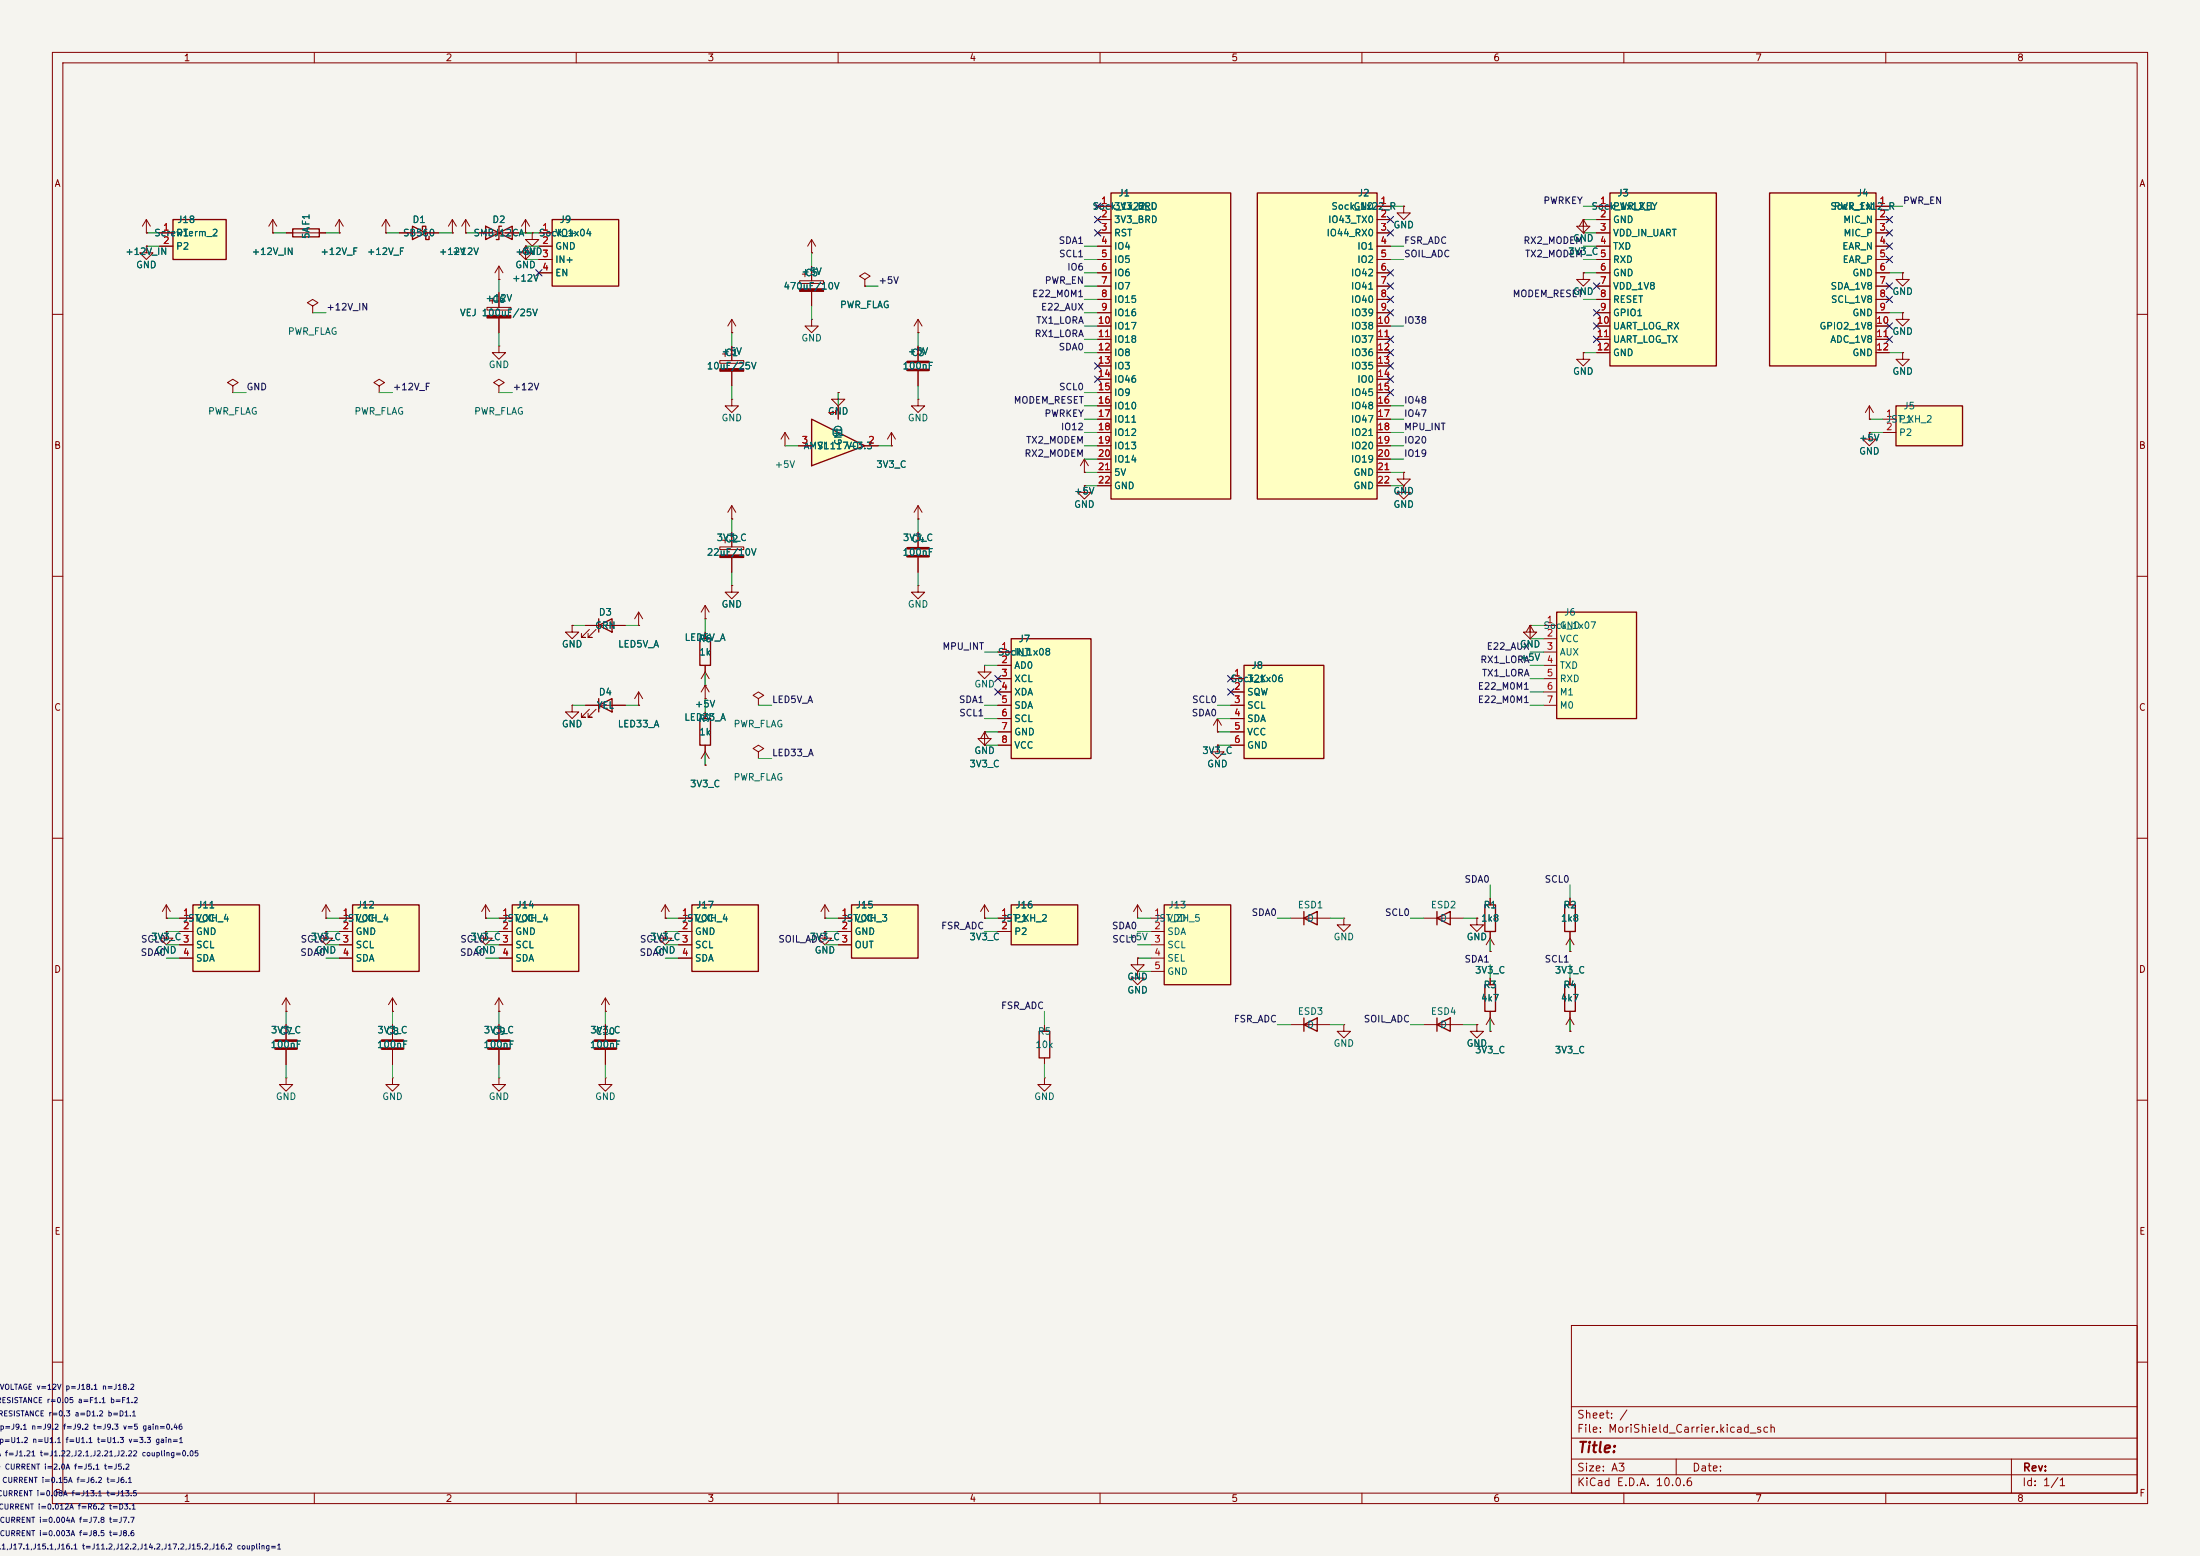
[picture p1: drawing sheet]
<svg xmlns="http://www.w3.org/2000/svg" width="420mm" height="297mm" viewBox="0 0 420 297" stroke-linecap="round" stroke-linejoin="round" font-family="sans-serif">
<path d="M0 0h420v297h-420z" fill="#f5f4ef" stroke="#f5f4ef" stroke-width=".19"/>
<g fill="none" stroke="#840000" stroke-width=".19">
<path d="M10 10h400v277h-400zM12 12h396v273h-396zM60 10v2M110 10v2M160 10v2M210 10v2M260 10v2M310 10v2M360 10v2M302.3 44.5h.1M302.3 41.9l-.8 1.3M302.3 41.9l.7 1.3"/>
<path d="M302.3 41.9v2.6M10 60h2M137.4 68.8h4.6v.5h-4.6zM137.9 67.6h1M138.4 67.1v1M139.7 63.5h.1M139.7 61l-.8 1.2M139.7 61l.8 1.2M139.7 61v2.5M139.7 66v2.8M139.7 70.9v2.8M154.9 61v1.2h1.3l-1.3 1.3-1.2-1.3h1.2"/>
<path d="M154.9 61h.1M408 60h2M10 110h2M408 110h2M109.2 134.6v1.3h1.3l-1.3 1.3-1.3-1.3h1.3M109.2 134.6h.1M111.8 134.6h7.6M112.5 135.4l-1.5 1.5h.8h-.8v-.8M113.8 135.4l-1.5 1.5h.7h-.7v-.8M10 160h2M408 160h2M246.4 175.3h7.6"/>
<path d="M256.5 175.3v1.2h1.3l-1.3 1.3-1.2-1.3h1.2M256.5 175.3h.1M10 210h2M408 210h2M300 253h108v32h-108zM10 260h2M300 278.5h108M300 274.5h108M300 268.5h108M320 278.5v3M384 278.5v6.5M408 260h2"/>
<path d="M60 285v2M110 285v2M160 285v2M210 285v2M260 285v2M300 281.5h108M310 285v2M360 285v2"/>
</g>
<path d="M114.3 134.6l2.5-1.2v2.5zM114.3 133.4v2.5M248.9 175.3l2.6-1.3v2.5zM248.9 174v2.5" fill="none" stroke="#840000" stroke-width=".25"/>
<path d="M137.4 70.4h4.6v.5h-4.6z" fill="#840000" stroke="#840000" stroke-width=".19"/>
<path d="M240 36.8h22.9v58.5h-22.9z" fill="#ffffc2"/>
<path d="M240 36.8h22.9v58.5h-22.9z" fill="none" stroke="#840000" stroke-width=".25"/>
<g fill="none" stroke="#840000" stroke-width=".19">
<path d="M262.9 39.4h2.5M262.9 41.9h2.5M262.9 44.5h2.5M262.9 47h2.5M262.9 49.5h2.5M262.9 52.1h2.5M262.9 54.6h2.5M262.9 57.2h2.5M262.9 59.7h2.5M262.9 62.2h2.5M262.9 64.8h2.5M262.9 67.3h2.5"/>
<path d="M262.9 69.9h2.5M262.9 72.4h2.5M262.9 74.9h2.5M262.9 77.5h2.5M262.9 80h2.5M262.9 82.6h2.5M262.9 85.1h2.5M262.9 87.6h2.5M262.9 90.2h2.5M262.9 92.7h2.5"/>
</g>
<path d="M212.1 36.8h22.8v58.5h-22.8z" fill="#ffffc2"/>
<path d="M212.1 36.8h22.8v58.5h-22.8z" fill="none" stroke="#840000" stroke-width=".25"/>
<g fill="none" stroke="#840000" stroke-width=".19">
<path d="M209.5 39.4h2.6M209.5 41.9h2.6M209.5 44.5h2.6M209.5 47h2.6M209.5 49.5h2.6M209.5 52.1h2.6M209.5 54.6h2.6M209.5 57.2h2.6M209.5 59.7h2.6M209.5 62.2h2.6M209.5 64.8h2.6M209.5 67.3h2.6"/>
<path d="M209.5 69.9h2.6M209.5 72.4h2.6M209.5 74.9h2.6M209.5 77.5h2.6M209.5 80h2.6M209.5 82.6h2.6M209.5 85.1h2.6M209.5 87.6h2.6M209.5 90.2h2.6M209.5 92.7h2.6"/>
</g>
<path d="M222.2 172.7h12.7v15.3h-12.7z" fill="#ffffc2"/>
<path d="M133.6 137.2h2v5h-2zM222.2 172.7h12.7v15.3h-12.7z" fill="none" stroke="#840000" stroke-width=".25"/>
<g fill="none" stroke="#840000" stroke-width=".19">
<path d="M165.1 53.3l1-.6-1-.6-1 .6 1 .6v1.3M165.1 54.6h.1M175.3 63.5h.1M175.3 61l-.8 1.2M175.3 61l.7 1.2M175.3 61v2.5M175.3 66v2.8M175.3 70.9v2.8M268 90.2v1.2h1.2l-1.2 1.3-1.3-1.3h1.3M268 90.2h.1M268 92.7v1.3h1.2l-1.2 1.3-1.3-1.3h1.3M268 92.7h.1"/>
<path d="M121.9 134.6h.1M121.9 132.1l-.7 1.3M121.9 132.1l.8 1.3M121.9 132.1v2.5M134.6 130.8h.1M134.6 133.4h.1M134.6 128.3v5.1M134.6 135.9v1.3M134.6 128.3l-.7 1.2M134.6 128.3l.8 1.2M134.6 130.8l-.7 1.3M134.6 130.8l.8 1.3"/>
<path d="M144.8 133.4l1-.7-1-.6-1 .6 1 .7v1.2M144.8 134.6h.1M134.6 142.2v1.3M127 177.8v1.3h1.3l-1.3 1.2-1.3-1.2h1.3M127 177.8h.1M127 175.3h.1M127 172.7l-.8 1.3M127 172.7l.8 1.3M127 172.7v2.6M219.7 175.3h2.5M219.7 177.8h2.5M219.7 180.3h2.5"/>
<path d="M219.7 182.9h2.5M219.7 185.4h2.5"/>
</g>
<path d="M173.2 69.1h4.1M173.2 70.6h4.1" fill="none" stroke="#840000" stroke-width=".51"/>
<path d="M132.1 172.7h12.7v12.7h-12.7z" fill="#ffffc2"/>
<path d="M132.1 172.7h12.7v12.7h-12.7z" fill="none" stroke="#840000" stroke-width=".25"/>
<g fill="none" stroke="#840000" stroke-width=".19">
<path d="M268 39.4v1.2h1.2l-1.2 1.3-1.3-1.3h1.3M268 39.4h.1M302.3 52.1v1.2h1.2l-1.2 1.3-1.3-1.3h1.3M302.3 52.1h.1M302.3 67.3v1.3h1.2l-1.2 1.3-1.3-1.3h1.3M302.3 67.3h.1M134.6 146.1h.1M134.6 143.5l-.7 1.3M134.6 143.5l.8 1.3M134.6 143.5v2.6M144.8 143.5l1-.6-1-.7-1 .7 1 .6v1.3M144.8 144.8h.1"/>
<path d="M92.7 177.8v1.3h1.3l-1.3 1.2-1.3-1.2h1.3M92.7 177.8h.1M92.7 175.3h.1M92.7 172.7l-.8 1.3M92.7 172.7l.8 1.3M92.7 172.7v2.6M129.5 175.3h2.6M129.5 177.8h2.6M157.5 175.3h.1M157.5 177.8v1.3h1.2l-1.2 1.2-1.3-1.2h1.3M157.5 177.8h.1M157.5 172.7l-.8 1.3"/>
<path d="M157.5 172.7l.7 1.3M157.5 172.7v2.6M74.9 193h.1M74.9 190.5v2.5M74.9 195.6v2.8M74.9 190.5l-.7 1.3M74.9 190.5l.8 1.3M95.2 193h.1M95.2 190.5v2.5M95.2 195.6v2.8M95.2 190.5l-.7 1.3M95.2 190.5l.8 1.3"/>
<path d="M115.6 193h.1M115.6 190.5l-.8 1.3M115.6 190.5l.7 1.3M115.6 190.5v2.5M115.6 195.6v2.8M129.5 180.3h2.6M129.5 182.9h2.6M74.9 205.7v1.3h1.3l-1.3 1.3-1.2-1.3h1.2M74.9 205.7h.1M74.9 200.4v2.8M95.2 205.7v1.3h1.3l-1.3 1.3-1.2-1.3h1.2M95.2 205.7h.1"/>
<path d="M95.2 200.4v2.8M115.6 205.7v1.3h1.2l-1.2 1.3-1.3-1.3h1.3M115.6 205.7h.1M115.6 200.4v2.8"/>
</g>
<path d="M72.9 198.6h4.1M93.2 198.6h4.1M113.5 198.6h4.1M72.9 200.2h4.1M93.2 200.2h4.1M113.5 200.2h4.1" fill="none" stroke="#840000" stroke-width=".51"/>
<path d="M67.3 172.7h12.7v12.7h-12.7z" fill="#ffffc2"/>
<path d="M67.3 172.7h12.7v12.7h-12.7z" fill="none" stroke="#840000" stroke-width=".25"/>
<path d="M64.8 175.3h2.5M64.8 177.8h2.5M64.8 180.3h2.5M64.8 182.9h2.5" fill="none" stroke="#840000" stroke-width=".19"/>
<path d="M97.8 172.7h12.7v12.7h-12.7z" fill="#ffffc2"/>
<path d="M97.8 172.7h12.7v12.7h-12.7z" fill="none" stroke="#840000" stroke-width=".25"/>
<g fill="none" stroke="#840000" stroke-width=".19">
<path d="M302.3 41.9v1.3h1.2l-1.2 1.3-1.3-1.3h1.3M302.3 41.9h.1M356.9 77.5l-.8 1.2M356.9 77.5l.7 1.2M356.9 77.5v2.5M363.2 67.3v1.3h1.3l-1.3 1.3-1.3-1.3h1.3M363.2 67.3h.1M356.9 80h.1M31.7 177.8v1.3h1.3l-1.3 1.2-1.2-1.2h1.2M31.7 177.8h.1M31.7 175.3h.1M31.7 172.7l-.7 1.3"/>
<path d="M31.7 172.7l.8 1.3M31.7 172.7v2.6M62.2 175.3h.1M62.2 177.8v1.3h1.3l-1.3 1.2-1.2-1.2h1.2M62.2 177.8h.1M62.2 172.7l-.7 1.3M62.2 172.7l.8 1.3M62.2 172.7v2.6M95.2 175.3h2.6M95.2 177.8h2.6M54.6 193h.1M54.6 190.5v2.5"/>
<path d="M54.6 195.6v2.8M54.6 190.5l-.8 1.3M54.6 190.5l.8 1.3M95.2 180.3h2.6M95.2 182.9h2.6M299.7 196.9h.1M299.7 194.3l-.7 1.3M299.7 194.3l.8 1.3M299.7 194.3v2.6M54.6 205.7v1.3h1.3l-1.3 1.3-1.3-1.3h1.3M54.6 205.7h.1M54.6 200.4v2.8"/>
</g>
<path d="M52.6 198.6h4M52.6 200.2h4" fill="none" stroke="#840000" stroke-width=".51"/>
<path d="M361.9 77.5h12.7v7.6h-12.7z" fill="#ffffc2"/>
<path d="M361.9 77.5h12.7v7.6h-12.7z" fill="none" stroke="#840000" stroke-width=".25"/>
<path d="M359.4 80h2.5M359.4 82.6h2.5" fill="none" stroke="#840000" stroke-width=".19"/>
<path d="M36.8 172.7h12.7v12.7h-12.7z" fill="#ffffc2"/>
<path d="M78.7 43.2l2.6 1.3-2.6 1.2zM80.6 43.8v-.6h.7v2.5h.6v-.6M36.8 172.7h12.7v12.7h-12.7z" fill="none" stroke="#840000" stroke-width=".25"/>
<g fill="none" stroke="#840000" stroke-width=".19">
<path d="M52.1 44.5h.1M52.1 41.9l-.8 1.3M52.1 41.9l.7 1.3M52.1 41.9v2.6M73.7 44.5h.1M73.7 41.9l-.8 1.3M73.7 41.9l.7 1.3M73.7 41.9v2.6M76.2 44.5h7.6M86.4 44.5h.1M86.4 41.9l-.8 1.3M86.4 41.9l.7 1.3"/>
<path d="M86.4 41.9v2.6M356.9 82.6v1.2h1.2l-1.2 1.3-1.3-1.3h1.3M356.9 82.6h.1M34.3 175.3h2.5M34.3 177.8h2.5M34.3 180.3h2.5M34.3 182.9h2.5"/>
</g>
<path d="M307.3 36.8h20.4v33.1h-20.4z" fill="#ffffc2"/>
<path d="M307.3 36.8h20.4v33.1h-20.4zM55.9 43.7h5.1v1.5h-5.1z" fill="none" stroke="#840000" stroke-width=".25"/>
<g fill="none" stroke="#840000" stroke-width=".19">
<path d="M304.8 39.4h2.5M54.6 44.5h7.6M64.8 44.5h.1M64.8 41.9l-.8 1.3M64.8 41.9l.7 1.3M64.8 41.9v2.6M304.8 41.9h2.5M304.8 44.5h2.5M304.8 47h2.5M304.8 49.5h2.5M304.8 52.1h2.5M304.8 54.6h2.5"/>
<path d="M304.8 57.2h2.5M304.8 59.7h2.5M304.8 62.2h2.5M304.8 64.8h2.5M304.8 67.3h2.5"/>
</g>
<path d="M33 41.9h10.2v7.6h-10.2z" fill="#ffffc2"/>
<path d="M33 41.9h10.2v7.6h-10.2z" fill="none" stroke="#840000" stroke-width=".25"/>
<g fill="none" stroke="#840000" stroke-width=".19">
<path d="M27.9 47v1.3h1.3l-1.3 1.2-1.2-1.2h1.2M27.9 47h.1M27.9 44.5h.1M27.9 41.9l-.7 1.3M27.9 41.9l.8 1.3M27.9 41.9v2.6M30.5 44.5h2.5M30.5 47h2.5M44.4 73.7l1.1-.7-1.1-.6-1 .6 1 .7v1.2M44.4 74.9h.1M207 90.2h.1M207 92.7v1.3h1.3l-1.3 1.3-1.3-1.3h1.3"/>
<path d="M207 92.7h.1M207 87.6l-.8 1.3M207 87.6l.8 1.3M207 87.6v2.6"/>
</g>
<path d="M337.8 36.8h20.3v33.1h-20.3z" fill="#ffffc2"/>
<path d="M337.8 36.8h20.3v33.1h-20.3zM92.7 43.2v2.5l5.1-2.5v2.5zM95.8 43.2h-.6v2.5h-.5M274.3 175.3l2.6-1.3v2.5zM274.3 174v2.5" fill="none" stroke="#840000" stroke-width=".25"/>
<g fill="none" stroke="#840000" stroke-width=".19">
<path d="M358.1 39.4h2.6M59.7 58.4l1-.6-1-.6-1 .6 1 .6v1.3M59.7 59.7h.1M88.9 44.5h.1M88.9 41.9l-.8 1.3M88.9 41.9l.8 1.3M88.9 41.9v2.6M91.4 44.5h7.7M93 58.7h4.5v.5h-4.5zM93.5 57.4h1M94 56.9v1M95.2 53.3h.1"/>
<path d="M95.2 50.8l-.7 1.3M95.2 50.8l.8 1.3M95.2 50.8v2.5M95.2 55.9v2.8M358.1 41.9h2.6M358.1 44.5h2.6M358.1 47h2.6M358.1 49.5h2.6M358.1 52.1h2.6M358.1 54.6h2.6M358.1 57.2h2.6M358.1 59.7h2.6"/>
<path d="M363.2 52.1v1.2h1.3l-1.3 1.3-1.3-1.3h1.3M363.2 52.1h.1M363.2 59.7v1.3h1.3l-1.3 1.2-1.3-1.2h1.3M363.2 59.7h.1M72.4 73.7l1-.7-1-.6-1 .6 1 .7v1.2M72.4 74.9h.1M95.2 73.7l1.1-.7-1.1-.6-1 .6 1 .7v1.2M95.2 74.9h.1M95.2 66v1.3h1.3l-1.3 1.3-1.2-1.3h1.2M95.2 66h.1M95.2 60.7v2.8M358.1 62.2h2.6"/>
<path d="M358.1 64.8h2.6M358.1 67.3h2.6M188 127v1.3h1.2l-1.2 1.2-1.3-1.2h1.3M188 127h.1M271.8 175.3h7.6"/>
</g>
<path d="M93 60.2h4.5v.5h-4.5z" fill="#840000" stroke="#840000" stroke-width=".19"/>
<path d="M193 121.9h15.3v22.9h-15.3z" fill="#ffffc2"/>
<path d="M193 121.9h15.3v22.9h-15.3zM274.3 195.6l2.6-1.3v2.6zM274.3 194.3v2.6" fill="none" stroke="#840000" stroke-width=".25"/>
<path d="M292.1 119.4v1.3h1.3l-1.3 1.2-1.3-1.2h1.3M292.1 119.4h.1M190.5 124.5h2.5M190.5 127h2.5M190.5 129.5h2.5M190.5 132.1h2.5M190.5 134.6h2.5M190.5 137.2h2.5M190.5 139.7h2.5M190.5 142.2h2.5M271.8 195.6h7.6" fill="none" stroke="#840000" stroke-width=".19"/>
<path d="M297.2 116.8h15.2v20.4h-15.2z" fill="#ffffc2"/>
<path d="M297.2 116.8h15.2v20.4h-15.2zM198.4 196.9h2v5h-2z" fill="none" stroke="#840000" stroke-width=".25"/>
<g fill="none" stroke="#840000" stroke-width=".19">
<path d="M294.6 119.4h2.6M188 139.7v1.3h1.2l-1.2 1.2-1.3-1.2h1.3M188 139.7h.1M188 139.7l-.8 1.3M188 139.7l.7 1.3M188 139.7v2.5M294.6 121.9h2.6M294.6 124.5h2.6M294.6 127h2.6M294.6 129.5h2.6M294.6 132.1h2.6M294.6 134.6h2.6"/>
<path d="M188 142.2h.1M199.4 195.6v1.3M199.4 205.7v1.3h1.3l-1.3 1.3-1.3-1.3h1.3M199.4 205.7h.1M199.4 201.9v1.3"/>
</g>
<path d="M162.6 172.7h12.7v10.2h-12.7z" fill="#ffffc2"/>
<path d="M162.6 172.7h12.7v10.2h-12.7zM298.7 188h2v5h-2z" fill="none" stroke="#840000" stroke-width=".25"/>
<g fill="none" stroke="#840000" stroke-width=".19">
<path d="M292.1 119.4l-.8 1.3M292.1 119.4l.8 1.3M292.1 119.4v2.5M292.1 121.9h.1M160 175.3h2.6M160 177.8h2.6M188 175.3h.1M188 172.7l-.8 1.3M188 172.7l.7 1.3M188 172.7v2.6M217.2 175.3h.1M217.2 172.7l-.8 1.3"/>
<path d="M217.2 172.7l.7 1.3M217.2 172.7v2.6M299.7 179.1l-.7 1.2M299.7 179.1l.8 1.2M299.7 179.1v2.5M160 180.3h2.6M217.2 185.4v1.3h1.2l-1.2 1.3-1.3-1.3h1.3M217.2 185.4h.1M217.2 182.9v1.3h1.2l-1.2 1.2-1.3-1.2h1.3M217.2 182.9h.1M299.7 181.6h.1M299.7 186.7v1.3"/>
<path d="M299.7 193v1.3"/>
</g>
<path d="M193 172.7h12.7v7.6h-12.7z" fill="#ffffc2"/>
<path d="M193 172.7h12.7v7.6h-12.7z" fill="none" stroke="#840000" stroke-width=".25"/>
<path d="M160 74.9v1.3h1.3l-1.3 1.3-1.3-1.3h1.3M160 74.9h.1M190.5 175.3h2.5M190.5 177.8h2.5" fill="none" stroke="#840000" stroke-width=".19"/>
<path d="M154.9 80l10.2 5.1-10.2 3.8z" fill="#ffffc2"/>
<path d="M154.9 80l10.2 5.1-10.2 3.8zM114.3 119.4l2.5-1.3v2.6zM114.3 118.1v2.6M133.6 121.9h2v5.1h-2zM283.5 172.7h2v5.1h-2zM298.7 172.7h2v5.1h-2zM248.9 195.6l2.6-1.3v2.6zM248.9 194.3v2.6M283.5 188h2v5h-2z" fill="none" stroke="#840000" stroke-width=".25"/>
<g fill="none" stroke="#840000" stroke-width=".19">
<path d="M100.3 47v1.3h1.3l-1.3 1.2-1.2-1.2h1.2M100.3 47h.1M100.3 44.5h.1M100.3 49.5h.1M100.3 41.9l-.7 1.3M100.3 41.9l.8 1.3M100.3 41.9v2.6M100.3 47v2.5M100.3 47l-.7 1.3M100.3 47l.8 1.3M101.6 44.5v1.2h1.3l-1.3 1.3-1.3-1.3h1.3M101.6 44.5h.1"/>
<path d="M139.7 76.2v1.3h1.3l-1.3 1.2-1.3-1.2h1.3M139.7 76.2h.1M160 77.5v2.5M175.3 76.2v1.3h1.2l-1.2 1.2-1.3-1.2h1.3M175.3 76.2h.1M139.7 99.1h.1M139.7 96.5v2.6M139.7 96.5l-.8 1.3M139.7 96.5l.8 1.3M149.9 85.1h.1M149.9 82.6l-.8 1.2M149.9 82.6l.7 1.2"/>
<path d="M149.9 82.6v2.5M152.4 85.1h2.5M165.1 85.1h2.5M170.2 85.1h.1M170.2 82.6l-.8 1.2M170.2 82.6l.7 1.2M170.2 82.6v2.5M175.3 99.1h.1M175.3 96.5v2.6M175.3 96.5l-.8 1.3M175.3 96.5l.7 1.3M109.2 119.4v1.3h1.3l-1.3 1.2-1.3-1.2h1.3"/>
<path d="M109.2 119.4h.1M111.8 119.4h7.6M121.9 119.4h.1M121.9 116.8l-.7 1.3M121.9 116.8l.8 1.3M121.9 116.8v2.6M134.6 118.1h.1M134.6 115.6v2.5M134.6 115.6l-.7 1.2M134.6 115.6l.8 1.2M137.4 104.4h4.6v.5h-4.6zM137.9 103.1h1"/>
<path d="M138.4 102.6v1M139.7 111.8v1.2h1.3l-1.3 1.3-1.3-1.3h1.3M139.7 111.8h.1M139.7 101.6v2.8M139.7 106.4v2.8M175.3 111.8v1.2h1.2l-1.2 1.3-1.3-1.3h1.3M175.3 111.8h.1M175.3 101.6v2.8M175.3 106.4v2.8M112.5 120.1l-1.5 1.6h.8h-.8v-.8M113.8 120.1l-1.5 1.6h.7h-.7v-.8M134.6 120.7v1.2"/>
<path d="M134.6 127v1.3M232.4 139.7h.1M232.4 137.2l-.8 1.2M232.4 137.2l.8 1.2M232.4 137.2v2.5M232.4 142.2v1.3h1.3l-1.3 1.3-1.3-1.3h1.3M232.4 142.2h.1M281.9 175.3v1.2h1.3l-1.3 1.3-1.2-1.3h1.2M281.9 175.3h.1M284.5 171.5v1.2M284.5 177.8v3.8M299.7 171.5v1.2"/>
<path d="M299.7 177.8v1.3M246.4 195.6h7.6M256.5 195.6v1.3h1.3l-1.3 1.2-1.2-1.2h1.2M256.5 195.6h.1M281.9 195.6v1.3h1.3l-1.3 1.2-1.2-1.2h1.2M281.9 195.6h.1M283.7 195.6l.8-1.3 .7 1.3M283.7 180.3l.8-1.2 .7 1.2M284.5 196.9h.1M284.5 181.6h.1M284.5 186.7v1.3M284.5 193v3.9"/>
</g>
<path d="M173.2 104.6h4.1M173.2 106.2h4.1" fill="none" stroke="#840000" stroke-width=".51"/>
<path d="M137.4 105.9h4.6v.5h-4.6z" fill="#840000" stroke="#840000" stroke-width=".19"/>
<path d="M237.5 127h15.2v17.8h-15.2z" fill="#ffffc2"/>
<path d="M237.5 127h15.2v17.8h-15.2z" fill="none" stroke="#840000" stroke-width=".25"/>
<path d="M234.9 129.5h2.6M234.9 132.1h2.6M234.9 134.6h2.6M234.9 137.2h2.6M234.9 139.7h2.6M234.9 142.2h2.6" fill="none" stroke="#840000" stroke-width=".19"/>
<path d="M105.4 41.9h12.7v12.7h-12.7z" fill="#ffffc2"/>
<path d="M105.4 41.9h12.7v12.7h-12.7z" fill="none" stroke="#840000" stroke-width=".25"/>
<g fill="none" stroke="#840000" stroke-width=".19">
<path d="M209.5 39.4h2.6M262.9 39.4h2.5M268 39.4h.1M304.8 39.4h2.5M358.1 39.4h2.6M27.9 47h.1M27.9 44.5h.1M30.5 44.5h2.5M30.5 47h2.5M52.1 44.5h.1M54.6 44.5h1.3M61 44.5h1.2"/>
<path d="M64.8 44.5h.1M73.7 44.5h.1M76.2 44.5h2.5M81.3 44.5h2.5M86.4 44.5h.1M88.9 44.5h.1M91.4 44.5h2.6M95.2 53.3h.1M95.2 55.9v2.8M96.5 44.5h2.6M100.3 47h.1M100.3 44.5h.1"/>
<path d="M100.3 49.5h.1M101.6 44.5h.1M102.9 44.5h2.5M102.9 47h2.5M102.9 49.5h2.5M102.9 52.1h2.5M152.7 53.6h4.5v.5h-4.5zM153.2 52.3h1M153.7 51.8v1M154.9 48.3h.1M154.9 45.7v2.6M154.9 50.8v2.8"/>
<path d="M154.9 55.6v2.8M154.9 45.7l-.7 1.3M154.9 45.7l.8 1.3M165.1 54.6h.1M209.5 44.5h2.6M209.5 47h2.6M209.5 49.5h2.6M209.5 52.1h2.6M209.5 41.9h2.6M209.5 54.6h2.6M209.5 57.2h2.6M209.5 59.7h2.6"/>
<path d="M262.9 44.5h2.5M262.9 47h2.5M262.9 49.5h2.5M262.9 52.1h2.5M262.9 41.9h2.5M262.9 54.6h2.5M262.9 57.2h2.5M262.9 59.7h2.5M302.3 52.1h.1M302.3 41.9h.1M302.3 44.5h.1M304.8 44.5h2.5"/>
<path d="M304.8 47h2.5M304.8 49.5h2.5M304.8 52.1h2.5M304.8 41.9h2.5M304.8 54.6h2.5M304.8 57.2h2.5M304.8 59.7h2.5M358.1 44.5h2.6M358.1 47h2.6M358.1 49.5h2.6M358.1 52.1h2.6M358.1 41.9h2.6"/>
<path d="M358.1 54.6h2.6M358.1 57.2h2.6M358.1 59.7h2.6M363.2 52.1h.1M363.2 59.7h.1M95.2 60.7v2.8M139.7 63.5h.1M139.7 66v2.8M139.7 70.9v2.8M160 74.9h.1M160 77.5v2.5M175.3 63.5h.1"/>
<path d="M175.3 66v2.8M175.3 70.9v2.8M209.5 62.2h2.6M209.5 64.8h2.6M209.5 67.3h2.6M209.5 69.9h2.6M209.5 72.4h2.6M209.5 74.9h2.6M209.5 77.5h2.6M262.9 62.2h2.5M262.9 64.8h2.5M262.9 67.3h2.5"/>
<path d="M262.9 69.9h2.5M262.9 72.4h2.5M262.9 74.9h2.5M262.9 77.5h2.5M302.3 67.3h.1M304.8 62.2h2.5M304.8 64.8h2.5M304.8 67.3h2.5M358.1 62.2h2.6M358.1 64.8h2.6M358.1 67.3h2.6M363.2 67.3h.1"/>
<path d="M139.7 99.1h.1M152.4 85.1h2.5M165.1 85.1h2.5M170.2 85.1h.1M175.3 99.1h.1M207 90.2h.1M207 92.7h.1M209.5 80h2.6M209.5 82.6h2.6M209.5 85.1h2.6M209.5 87.6h2.6M209.5 90.2h2.6"/>
<path d="M209.5 92.7h2.6M262.9 80h2.5M262.9 82.6h2.5M262.9 85.1h2.5M262.9 87.6h2.5M262.9 90.2h2.5M262.9 92.7h2.5M268 90.2h.1M268 92.7h.1M356.9 80h.1M356.9 82.6h.1M109.2 119.4h.1"/>
<path d="M111.8 119.4h2.5M116.8 119.4h2.6M121.9 119.4h.1M134.6 118.1h.1M139.7 111.8h.1M139.7 101.6v2.8M139.7 106.4v2.8M175.3 101.6v2.8M175.3 106.4v2.8M292.1 119.4h.1M109.2 134.6h.1M111.8 134.6h2.5"/>
<path d="M116.8 134.6h2.6M121.9 134.6h.1M134.6 130.8h.1M134.6 133.4h.1M134.6 120.7v1.2M134.6 127v1.3M134.6 135.9v1.3M188 139.7h.1M190.5 129.5h2.5M190.5 132.1h2.5M190.5 134.6h2.5M190.5 137.2h2.5"/>
<path d="M190.5 139.7h2.5M190.5 124.5h2.5M190.5 127h2.5M232.4 139.7h.1M234.9 129.5h2.6M234.9 132.1h2.6M234.9 134.6h2.6M234.9 137.2h2.6M234.9 139.7h2.6M292.1 121.9h.1M134.6 146.1h.1M134.6 142.2v1.3"/>
<path d="M188 142.2h.1M190.5 142.2h2.5M232.4 142.2h.1M234.9 142.2h2.6M31.7 177.8h.1M31.7 175.3h.1M34.3 175.3h2.5M34.3 177.8h2.5M62.2 175.3h.1M62.2 177.8h.1M64.8 175.3h2.5M64.8 177.8h2.5"/>
<path d="M92.7 177.8h.1M92.7 175.3h.1M95.2 175.3h2.6M95.2 177.8h2.6M127 177.8h.1M127 175.3h.1M129.5 175.3h2.6M129.5 177.8h2.6M157.5 175.3h.1M157.5 177.8h.1M160 175.3h2.6M160 177.8h2.6"/>
<path d="M188 175.3h.1M190.5 175.3h2.5M190.5 177.8h2.5M281.9 175.3h.1M284.5 171.5v1.2M284.5 177.8v1.3M299.7 171.5v1.2M299.7 177.8v1.3M34.3 180.3h2.5M34.3 182.9h2.5M54.6 193h.1M54.6 195.6v2.8"/>
<path d="M64.8 180.3h2.5M64.8 182.9h2.5M74.9 193h.1M74.9 195.6v2.8M95.2 193h.1M95.2 180.3h2.6M95.2 182.9h2.6M95.2 195.6v2.8M115.6 193h.1M115.6 195.6v2.8M129.5 180.3h2.6M129.5 182.9h2.6"/>
<path d="M160 180.3h2.6M217.2 185.4h.1M217.2 182.9h.1M281.9 195.6h.1M284.5 196.9h.1M284.5 181.6h.1M284.5 186.7v1.3M284.5 193v1.3M299.7 181.6h.1M299.7 196.9h.1M299.7 186.7v1.3M299.7 193v1.3"/>
<path d="M54.6 200.4v2.8M74.9 200.4v2.8M95.2 200.4v2.8M115.6 200.4v2.8"/>
</g>
<path d="M152.7 55.1h4.5v.5h-4.5z" fill="#840000" stroke="#840000" stroke-width=".19"/>
<g fill="none" stroke="#009600" stroke-width=".19">
<path d="M265.4 39.4h2.6M302.3 39.4h2.5M360.7 39.4h2.5M27.9 47h2.6M27.9 44.5h2.6M52.1 44.5h2.5M59.7 59.7h2.5M62.2 44.5h2.6M73.7 44.5h2.5M83.8 44.5h2.6M88.9 44.5h2.5M95.2 53.3v2.6"/>
<path d="M99.1 44.5h3.8M100.3 47h2.6M100.3 49.5h2.6M154.9 48.3v2.5M154.9 58.4v2.6M165.1 54.6h2.5M207 57.2h2.5M207 47h2.5M207 49.5h2.5M207 52.1h2.5M207 59.7h2.5M207 54.6h2.5"/>
<path d="M265.4 47h2.6M265.4 49.5h2.6M302.3 57.2h2.5M302.3 47h2.5M302.3 49.5h2.5M302.3 41.9h2.5M302.3 44.5h2.5M302.3 52.1h2.5M360.7 52.1h2.5M360.7 59.7h2.5M44.4 74.9h2.6M72.4 74.9h2.5"/>
<path d="M95.2 74.9h2.6M95.2 63.5v2.5M139.7 63.5v2.5M139.7 73.7v2.5M160 74.9v2.6M175.3 63.5v2.5M175.3 73.7v2.5M207 77.5h2.5M207 67.3h2.5M207 62.2h2.5M207 64.8h2.5M207 74.9h2.5"/>
<path d="M265.4 77.5h2.6M265.4 62.2h2.6M302.3 67.3h2.5M360.7 67.3h2.5M139.7 99.1v2.5M149.9 85.1h2.5M167.6 85.1h2.6M175.3 99.1v2.5M207 80h2.5M207 82.6h2.5M207 85.1h2.5M207 87.6h2.5"/>
<path d="M207 90.2h2.5M207 92.7h2.5M265.4 80h2.6M265.4 82.6h2.6M265.4 85.1h2.6M265.4 87.6h2.6M265.4 90.2h2.6M265.4 92.7h2.6M356.9 80h2.5M356.9 82.6h2.5M109.2 119.4h2.6M119.4 119.4h2.5"/>
<path d="M134.6 118.1v2.6M139.7 109.2v2.6M175.3 109.2v2.6M292.1 119.4h2.5M109.2 134.6h2.6M119.4 134.6h2.5M134.6 128.3v2.5M134.6 133.4v2.5M144.8 134.6h2.5M188 127h2.5M188 124.5h2.5M188 134.6h2.5"/>
<path d="M188 137.2h2.5M188 139.7h2.5M232.4 134.6h2.5M232.4 137.2h2.5M232.4 139.7h2.5M292.1 127h2.5M292.1 124.5h2.5M292.1 121.9h2.5M292.1 129.5h2.5M292.1 132.1h2.5M292.1 134.6h2.5M134.6 143.5v2.6"/>
<path d="M144.8 144.8h2.5M188 142.2h2.5M232.4 142.2h2.5M31.7 175.3h2.6M31.7 177.8h2.6M62.2 175.3h2.6M62.2 177.8h2.6M92.7 175.3h2.5M92.7 177.8h2.5M127 175.3h2.5M127 177.8h2.5M157.5 175.3h2.5"/>
<path d="M157.5 177.8h2.5M188 175.3h2.5M188 177.8h2.5M217.2 175.3h2.5M217.2 177.8h2.5M243.8 175.3h2.6M254 175.3h2.5M269.2 175.3h2.6M279.4 175.3h2.5M284.5 168.9v2.6M284.5 179.1v2.5M299.7 168.9v2.6"/>
<path d="M299.7 179.1v2.5M31.7 180.3h2.6M31.7 182.9h2.6M54.6 193v2.6M62.2 180.3h2.6M62.2 182.9h2.6M74.9 193v2.6M92.7 180.3h2.5M92.7 182.9h2.5M95.2 193v2.6M115.6 193v2.6M127 180.3h2.5"/>
<path d="M127 182.9h2.5M157.5 180.3h2.5M199.4 193v2.6M217.2 180.3h2.5M217.2 182.9h2.5M217.2 185.4h2.5M243.8 195.6h2.6M254 195.6h2.5M269.2 195.6h2.6M279.4 195.6h2.5M284.5 184.2v2.5M284.5 194.3v2.6"/>
<path d="M299.7 184.2v2.5M299.7 194.3v2.6M54.6 203.2v2.5M74.9 203.2v2.5M95.2 203.2v2.5M115.6 203.2v2.5M199.4 203.2v2.5"/>
</g>
<g fill="none" stroke="#000084" stroke-width=".19">
<path d="M208.9 38.8l1.3 1.2M210.2 38.8l-1.3 1.2M102.3 51.5l1.2 1.2M103.5 51.5l-1.2 1.2M208.9 41.3l1.3 1.2M208.9 43.8l1.3 1.3M210.2 41.3l-1.3 1.2M210.2 43.8l-1.3 1.3M264.8 54l1.2 1.2M264.8 59.1l1.2 1.2M264.8 51.5l1.2 1.2M264.8 41.3l1.2 1.2"/>
<path d="M264.8 56.5l1.2 1.3M264.8 43.8l1.2 1.3M266 54l-1.2 1.2M266 59.1l-1.2 1.2M266 51.5l-1.2 1.2M266 56.5l-1.2 1.3M266 41.3l-1.2 1.2M266 43.8l-1.2 1.3M304.2 59.1l1.2 1.2M304.2 54l1.2 1.2M305.4 59.1l-1.2 1.2M305.4 54l-1.2 1.2"/>
<path d="M360.1 46.4l1.2 1.2M360.1 41.3l1.2 1.2M360.1 43.8l1.2 1.3M360.1 56.5l1.2 1.3M360.1 54l1.2 1.2M360.1 48.9l1.2 1.2M361.3 46.4l-1.2 1.2M361.3 41.3l-1.2 1.2M361.3 43.8l-1.2 1.3M361.3 56.5l-1.2 1.3M361.3 54l-1.2 1.2M361.3 48.9l-1.2 1.2"/>
<path d="M208.9 71.8l1.3 1.2M208.9 69.2l1.3 1.3M210.2 71.8l-1.3 1.2M210.2 69.2l-1.3 1.3M264.8 64.2l1.2 1.2M264.8 66.7l1.2 1.2M264.8 74.3l1.2 1.2M264.8 71.8l1.2 1.2M264.8 69.2l1.2 1.3M266 64.2l-1.2 1.2M266 66.7l-1.2 1.2M266 74.3l-1.2 1.2"/>
<path d="M266 71.8l-1.2 1.2M266 69.2l-1.2 1.3M304.2 64.2l1.2 1.2M304.2 61.6l1.2 1.2M305.4 64.2l-1.2 1.2M305.4 61.6l-1.2 1.2M360.1 61.6l1.2 1.2M360.1 64.2l1.2 1.2M361.3 61.6l-1.2 1.2M361.3 64.2l-1.2 1.2M189.9 131.5l1.2 1.2M189.9 128.9l1.2 1.2"/>
<path d="M191.1 128.9l-1.2 1.2M191.1 131.5l-1.2 1.2M234.3 128.9l1.3 1.2M234.3 131.5l1.3 1.2M235.6 128.9l-1.3 1.2M235.6 131.5l-1.3 1.2"/>
</g>
<text font-size="2" fill="#840000" x="301" y="277.8">Title:</text>
<g font-size="1.5" fill="#840000">
<text x="300.9" y="273.8">File: MoriShield_Carrier.kicad_sch</text>
<text x="300.9" y="271.1">Sheet: /</text>
<text x="300.9" y="281.2">Size: A3</text>
<text x="322.9" y="281.2">Date:</text>
<text x="386" y="281.2">Rev:</text>
<text x="300.9" y="284">KiCad E.D.A. 10.0.6</text>
<text x="385.9" y="284">Id: 1/1</text>
</g>
<g font-size="1.3" fill="#840000">
<text x="35" y="12">1</text>
<text x="85" y="12">2</text>
<text x="135" y="12">3</text>
<text x="185" y="12">4</text>
<text x="235" y="12">5</text>
<text x="285" y="12">6</text>
<text x="335" y="12">7</text>
<text x="385" y="12">8</text>
<text x="10.3" y="36">A</text>
<text x="408.3" y="36">A</text>
<text x="10.2" y="86">B</text>
<text x="408.2" y="86">B</text>
<text x="10.2" y="136">C</text>
<text x="408.2" y="136">C</text>
<text x="10.2" y="186">D</text>
<text x="408.2" y="186">D</text>
<text x="10.3" y="236">E</text>
<text x="408.3" y="236">E</text>
<text x="10.3" y="286">F</text>
<text x="35" y="287">1</text>
<text x="85" y="287">2</text>
<text x="135" y="287">3</text>
<text x="185" y="287">4</text>
<text x="235" y="287">5</text>
<text x="285" y="287">6</text>
<text x="335" y="287">7</text>
<text x="385" y="287">8</text>
<text x="408.3" y="286">F</text>
</g>
<g font-size="1.3" fill="#006464">
<text x="208.5" y="40.3">Sock_1x22_L</text>
<text x="212.6" y="40.3">3V3_BRD</text>
<text x="213.4" y="37.8">J1</text>
<text x="254.1" y="40.3">Sock_1x22_R</text>
<text x="258.3" y="40.3">GND</text>
<text x="259.1" y="37.8">J2</text>
<text x="303.7" y="40.3">Sock_1x12_L</text>
<text x="307.8" y="40.3">PWR_KEY</text>
<text x="308.7" y="37.8">J3</text>
<text x="349.3" y="40.3">Sock_1x12_R</text>
<text x="350" y="40.3">PWR_EN</text>
<text x="354.4" y="37.8">J4</text>
<text x="29.3" y="45.4">ScrewTerm_2</text>
<text x="33.5" y="45.4">P1</text>
<text x="33.5" y="48">P2</text>
<text x="33.7" y="42.9">J18</text>
<text x="59.4" y="45.7" transform="rotate(-90 59.4 45.7)">5AF1</text>
<text x="76.8" y="45.4">SB560</text>
<text x="78.6" y="42.9">D1</text>
<text x="90.3" y="45.4">SMBJ12CA</text>
<text x="93.9" y="42.9">D2</text>
<text x="102.8" y="45.4">Sock_1x04</text>
<text x="105.9" y="45.4">VO+</text>
<text x="105.9" y="48">GND</text>
<text x="106.7" y="42.9">J9</text>
<text x="212.6" y="42.9">3V3_BRD</text>
<text x="212.6" y="45.4">RST</text>
<text x="212.6" y="48">IO4</text>
<text x="253.1" y="45.4">IO44_RX0</text>
<text x="253.4" y="42.9">IO43_TX0</text>
<text x="259" y="48">IO1</text>
<text x="265.9" y="43.9">GND</text>
<text x="300.2" y="46.4">GND</text>
<text x="307.8" y="42.9">GND</text>
<text x="307.8" y="45.4">VDD_IN_UART</text>
<text x="307.8" y="48">TXD</text>
<text x="351.6" y="48">EAR_N</text>
<text x="351.8" y="42.9">MIC_N</text>
<text x="351.8" y="45.4">MIC_P</text>
<text x="23.8" y="49">+12V_IN</text>
<text x="25.9" y="51.5">GND</text>
<text x="48" y="49">+12V_IN</text>
<text x="61.1" y="49">+12V_F</text>
<text x="70" y="49">+12V_F</text>
<text x="83.7" y="49">+12V</text>
<text x="86.2" y="49">+12V</text>
<text x="98.3" y="51.5">GND</text>
<text x="98.3" y="49">+5V</text>
<text x="99.5" y="49">GND</text>
<text x="105.9" y="50.5">IN+</text>
<text x="105.9" y="53">EN</text>
<text x="152.9" y="52.8">+5V</text>
<text x="153.6" y="53">C5</text>
<text x="212.6" y="50.5">IO5</text>
<text x="212.6" y="53">IO6</text>
<text x="257.8" y="53">IO42</text>
<text x="259" y="50.5">IO2</text>
<text x="299.3" y="49">3V3_C</text>
<text x="307.8" y="50.5">RXD</text>
<text x="307.8" y="53">GND</text>
<text x="351.7" y="50.5">EAR_P</text>
<text x="353.5" y="53">GND</text>
<text x="92.6" y="57.9">+12V</text>
<text x="93.9" y="58.1">C6</text>
<text x="97.7" y="54">+12V</text>
<text x="149.5" y="55.6">470uF/10V</text>
<text x="160.3" y="59.1">PWR_FLAG</text>
<text x="212.6" y="55.6">IO7</text>
<text x="212.6" y="58.1">IO15</text>
<text x="257.8" y="55.6">IO41</text>
<text x="257.8" y="58.1">IO40</text>
<text x="300.2" y="56.6">GND</text>
<text x="307.8" y="55.6">VDD_1V8</text>
<text x="307.8" y="58.1">RESET</text>
<text x="349.4" y="55.6">SDA_1V8</text>
<text x="349.4" y="58.1">SCL_1V8</text>
<text x="361.2" y="56.6">GND</text>
<text x="54.8" y="64.2">PWR_FLAG</text>
<text x="87.7" y="60.7">VEJ 100uF/25V</text>
<text x="152.9" y="65.5">GND</text>
<text x="212.6" y="60.7">IO16</text>
<text x="212.6" y="63.2">IO17</text>
<text x="212.6" y="65.7">IO18</text>
<text x="257.8" y="60.7">IO39</text>
<text x="257.8" y="63.2">IO38</text>
<text x="257.8" y="65.7">IO37</text>
<text x="307.8" y="60.7">GPIO1</text>
<text x="307.8" y="63.2">UART_LOG_RX</text>
<text x="307.8" y="65.7">UART_LOG_TX</text>
<text x="347.2" y="63.2">GPIO2_1V8</text>
<text x="349.3" y="65.7">ADC_1V8</text>
<text x="353.5" y="60.7">GND</text>
<text x="361.2" y="64.2">GND</text>
<text x="93.2" y="70.6">GND</text>
<text x="134.8" y="70.8">10uF/25V</text>
<text x="137.6" y="68">+5V</text>
<text x="138.3" y="68.3">C1</text>
<text x="172.2" y="70.8">100nF</text>
<text x="173.2" y="68">+5V</text>
<text x="173.9" y="68.3">C3</text>
<text x="212.6" y="68.3">IO8</text>
<text x="212.6" y="70.8">IO3</text>
<text x="257.8" y="68.3">IO36</text>
<text x="257.8" y="70.8">IO35</text>
<text x="300.2" y="71.8">GND</text>
<text x="307.8" y="68.3">GND</text>
<text x="353.5" y="68.3">GND</text>
<text x="361.2" y="71.8">GND</text>
<text x="212.6" y="73.4">IO46</text>
<text x="212.6" y="75.9">IO9</text>
<text x="257.8" y="75.9">IO45</text>
<text x="259" y="73.4">IO0</text>
<text x="39.6" y="79.4">PWR_FLAG</text>
<text x="67.5" y="79.4">PWR_FLAG</text>
<text x="90.4" y="79.4">PWR_FLAG</text>
<text x="137.6" y="80.7">GND</text>
<text x="158" y="79.4">GND</text>
<text x="158.6" y="83.5">U1</text>
<text x="173.2" y="80.7">GND</text>
<text x="212.6" y="78.4">IO10</text>
<text x="212.6" y="81">IO11</text>
<text x="212.6" y="83.5">IO12</text>
<text x="257.8" y="78.4">IO48</text>
<text x="257.8" y="81">IO47</text>
<text x="257.8" y="83.5">IO21</text>
<text x="359.9" y="81">JST_XH_2</text>
<text x="362.4" y="81">P1</text>
<text x="362.4" y="83.5">P2</text>
<text x="363.3" y="78.4">J5</text>
<text x="147.8" y="89.6">+5V</text>
<text x="153.3" y="86.1">AMS1117-3.3</text>
<text x="155.9" y="86.1">VI</text>
<text x="161" y="85.1" transform="rotate(-90 161 85.1)">GND</text>
<text x="161.4" y="86.1">VO</text>
<text x="167.2" y="89.6">3V3_C</text>
<text x="212.6" y="86.1">IO13</text>
<text x="212.6" y="88.6">IO14</text>
<text x="257.8" y="86.1">IO20</text>
<text x="257.8" y="88.6">IO19</text>
<text x="354.8" y="84.5">+5V</text>
<text x="354.8" y="87.1">GND</text>
<text x="204.9" y="94.7">+5V</text>
<text x="212.6" y="91.1">5V</text>
<text x="212.6" y="93.7">GND</text>
<text x="258.3" y="91.1">GND</text>
<text x="258.3" y="93.7">GND</text>
<text x="265.9" y="94.7">GND</text>
<text x="204.9" y="97.2">GND</text>
<text x="265.9" y="97.2">GND</text>
<text x="134.8" y="106.4">22uF/10V</text>
<text x="136.7" y="103.6">3V3_C</text>
<text x="138.3" y="103.8">C2</text>
<text x="172.2" y="106.4">100nF</text>
<text x="172.3" y="103.6">3V3_C</text>
<text x="173.9" y="103.8">C4</text>
<text x="114.2" y="117.8">D3</text>
<text x="137.6" y="116.3">GND</text>
<text x="173.2" y="116.3">GND</text>
<text x="298.5" y="117.8">J6</text>
<text x="107.2" y="123.9">GND</text>
<text x="113.5" y="120.3">GRN</text>
<text x="117.9" y="123.9">LED5V_A</text>
<text x="130.6" y="122.6">LED5V_A</text>
<text x="133.3" y="122.9">R6</text>
<text x="133.4" y="125.4">1k</text>
<text x="190.4" y="125.4">Sock_1x08</text>
<text x="193.5" y="125.4">INT</text>
<text x="194.4" y="122.9">J7</text>
<text x="290" y="123.9">GND</text>
<text x="294.5" y="120.3">Sock_1x07</text>
<text x="297.7" y="120.3">GND</text>
<text x="297.7" y="122.9">VCC</text>
<text x="297.7" y="125.4">AUX</text>
<text x="185.9" y="131.5">GND</text>
<text x="193.5" y="128">AD0</text>
<text x="193.5" y="130.5">XCL</text>
<text x="234.9" y="130.5">Sock_1x06</text>
<text x="238" y="130.5">32K</text>
<text x="238.8" y="128">J8</text>
<text x="290" y="126.4">+5V</text>
<text x="297.7" y="128">TXD</text>
<text x="297.7" y="130.5">RXD</text>
<text x="113.8" y="135.6">YEL</text>
<text x="114.2" y="133">D4</text>
<text x="130.5" y="137.9">LED33_A</text>
<text x="132.6" y="135.3">+5V</text>
<text x="193.5" y="133">XDA</text>
<text x="193.5" y="135.6">SDA</text>
<text x="238" y="133">SQW</text>
<text x="238" y="135.6">SCL</text>
<text x="297.7" y="133">M1</text>
<text x="297.7" y="135.6">M0</text>
<text x="107.2" y="139.1">GND</text>
<text x="117.8" y="139.1">LED33_A</text>
<text x="133.3" y="138.1">R7</text>
<text x="133.4" y="140.7">1k</text>
<text x="139.9" y="139.1">PWR_FLAG</text>
<text x="193.5" y="138.1">SCL</text>
<text x="193.5" y="140.7">GND</text>
<text x="193.5" y="143.2">VCC</text>
<text x="238" y="138.1">SDA</text>
<text x="238" y="140.7">VCC</text>
<text x="238" y="143.2">GND</text>
<text x="139.9" y="149.3">PWR_FLAG</text>
<text x="185" y="146.8">3V3_C</text>
<text x="185.9" y="144.2">GND</text>
<text x="229.4" y="144.2">3V3_C</text>
<text x="230.3" y="146.8">GND</text>
<text x="131.6" y="150.6">3V3_C</text>
<text x="37.5" y="173.7">J11</text>
<text x="68" y="173.7">J12</text>
<text x="98.5" y="173.7">J14</text>
<text x="132.8" y="173.7">J17</text>
<text x="163.3" y="173.7">J15</text>
<text x="193.8" y="173.7">J16</text>
<text x="223" y="173.7">J13</text>
<text x="247.6" y="173.7">ESD1</text>
<text x="273" y="173.7">ESD2</text>
<text x="283.1" y="173.7">R1</text>
<text x="298.4" y="173.7">R2</text>
<text x="28.8" y="179.8">3V3_C</text>
<text x="34.8" y="176.2">JST_XH_4</text>
<text x="37.3" y="176.2">VCC</text>
<text x="37.3" y="178.8">GND</text>
<text x="59.2" y="179.8">3V3_C</text>
<text x="65.3" y="176.2">JST_XH_4</text>
<text x="67.8" y="176.2">VCC</text>
<text x="67.8" y="178.8">GND</text>
<text x="89.7" y="179.8">3V3_C</text>
<text x="95.8" y="176.2">JST_XH_4</text>
<text x="98.3" y="176.2">VCC</text>
<text x="98.3" y="178.8">GND</text>
<text x="124" y="179.8">3V3_C</text>
<text x="130.1" y="176.2">JST_XH_4</text>
<text x="132.6" y="176.2">VCC</text>
<text x="132.6" y="178.8">GND</text>
<text x="154.5" y="179.8">3V3_C</text>
<text x="160.6" y="176.2">JST_XH_3</text>
<text x="163" y="176.2">VCC</text>
<text x="163" y="178.8">GND</text>
<text x="185" y="179.8">3V3_C</text>
<text x="191" y="176.2">JST_XH_2</text>
<text x="193.5" y="176.2">P1</text>
<text x="193.5" y="178.8">P2</text>
<text x="215.1" y="179.8">+5V</text>
<text x="220.2" y="176.2">JST_ZH_5</text>
<text x="222.7" y="176.2">VDD</text>
<text x="222.7" y="178.8">SDA</text>
<text x="249.4" y="176.2">D</text>
<text x="254.5" y="179.8">GND</text>
<text x="274.8" y="176.2">D</text>
<text x="279.9" y="179.8">GND</text>
<text x="282.6" y="176.2">1k8</text>
<text x="297.9" y="176.2">1k8</text>
<text x="29.7" y="182.3">GND</text>
<text x="37.3" y="181.3">SCL</text>
<text x="37.3" y="183.8">SDA</text>
<text x="60.2" y="182.3">GND</text>
<text x="67.8" y="181.3">SCL</text>
<text x="67.8" y="183.8">SDA</text>
<text x="90.6" y="182.3">GND</text>
<text x="98.3" y="181.3">SCL</text>
<text x="98.3" y="183.8">SDA</text>
<text x="124.9" y="182.3">GND</text>
<text x="132.6" y="181.3">SCL</text>
<text x="132.6" y="183.8">SDA</text>
<text x="155.4" y="182.3">GND</text>
<text x="163" y="181.3">OUT</text>
<text x="222.7" y="181.3">SCL</text>
<text x="222.7" y="183.8">SEL</text>
<text x="215.1" y="189.9">GND</text>
<text x="215.1" y="187.4">GND</text>
<text x="222.7" y="186.4">GND</text>
<text x="281.5" y="186.1">3V3_C</text>
<text x="282.6" y="191.5">4k7</text>
<text x="283.1" y="188.9">R3</text>
<text x="296.7" y="186.1">3V3_C</text>
<text x="297.9" y="191.5">4k7</text>
<text x="298.4" y="188.9">R4</text>
<text x="51.6" y="197.6">3V3_C</text>
<text x="53.2" y="197.8">C7</text>
<text x="71.9" y="197.6">3V3_C</text>
<text x="73.6" y="197.8">C8</text>
<text x="92.3" y="197.6">3V3_C</text>
<text x="93.9" y="197.8">C9</text>
<text x="112.6" y="197.6">3V3_C</text>
<text x="113.6" y="197.8">C10</text>
<text x="198" y="197.8">R5</text>
<text x="247.6" y="194">ESD3</text>
<text x="249.4" y="196.5">D</text>
<text x="273" y="194">ESD4</text>
<text x="274.8" y="196.5">D</text>
<text x="51.5" y="200.4">100nF</text>
<text x="71.9" y="200.4">100nF</text>
<text x="92.2" y="200.4">100nF</text>
<text x="112.5" y="200.4">100nF</text>
<text x="197.5" y="200.4">10k</text>
<text x="254.5" y="200.1">GND</text>
<text x="279.9" y="200.1">GND</text>
<text x="281.5" y="201.4">3V3_C</text>
<text x="296.7" y="201.4">3V3_C</text>
<text x="52.5" y="210.3">GND</text>
<text x="72.9" y="210.3">GND</text>
<text x="93.2" y="210.3">GND</text>
<text x="113.5" y="210.3">GND</text>
<text x="197.3" y="210.3">GND</text>
</g>
<g font-size="1.3" fill="#a90000">
<text x="210.1" y="39.2">1</text>
<text x="210.1" y="41.8">2</text>
<text x="263.4" y="39.2">1</text>
<text x="263.4" y="41.8">2</text>
<text x="305.3" y="39.2">1</text>
<text x="305.3" y="41.8">2</text>
<text x="358.7" y="39.2">1</text>
<text x="358.7" y="41.8">2</text>
<text x="31" y="44.3">1</text>
<text x="31" y="46.9">2</text>
<text x="103.4" y="44.3">1</text>
<text x="103.4" y="46.9">2</text>
<text x="210.1" y="44.3">3</text>
<text x="210.1" y="46.9">4</text>
<text x="263.4" y="44.3">3</text>
<text x="263.4" y="46.9">4</text>
<text x="305.3" y="44.3">3</text>
<text x="305.3" y="46.9">4</text>
<text x="358.7" y="44.3">3</text>
<text x="358.7" y="46.9">4</text>
<text x="103.4" y="49.4">3</text>
<text x="103.4" y="51.9">4</text>
<text x="210.1" y="49.4">5</text>
<text x="210.1" y="51.9">6</text>
<text x="263.4" y="49.4">5</text>
<text x="263.4" y="51.9">6</text>
<text x="305.3" y="49.4">5</text>
<text x="305.3" y="51.9">6</text>
<text x="358.7" y="49.4">5</text>
<text x="358.7" y="51.9">6</text>
<text x="210.1" y="54.5">7</text>
<text x="210.1" y="57">8</text>
<text x="210.1" y="59.6">9</text>
<text x="263.4" y="54.5">7</text>
<text x="263.4" y="57">8</text>
<text x="263.4" y="59.6">9</text>
<text x="305.3" y="54.5">7</text>
<text x="305.3" y="57">8</text>
<text x="305.3" y="59.6">9</text>
<text x="358.7" y="54.5">7</text>
<text x="358.7" y="57">8</text>
<text x="358.7" y="59.6">9</text>
<text x="209.5" y="62.1">10</text>
<text x="209.5" y="64.6">11</text>
<text x="262.8" y="62.1">10</text>
<text x="262.8" y="64.6">11</text>
<text x="304.7" y="62.1">10</text>
<text x="304.7" y="64.6">11</text>
<text x="358.1" y="62.1">10</text>
<text x="358.1" y="64.6">11</text>
<text x="209.5" y="67.2">12</text>
<text x="209.5" y="69.7">13</text>
<text x="262.8" y="67.2">12</text>
<text x="262.8" y="69.7">13</text>
<text x="304.7" y="67.2">12</text>
<text x="358.1" y="67.2">12</text>
<text x="209.5" y="72.3">14</text>
<text x="209.5" y="74.8">15</text>
<text x="209.5" y="77.3">16</text>
<text x="262.8" y="72.3">14</text>
<text x="262.8" y="74.8">15</text>
<text x="262.8" y="77.3">16</text>
<text x="159.9" y="79.5" transform="rotate(-90 159.9 79.5)">1</text>
<text x="209.5" y="79.9">17</text>
<text x="209.5" y="82.4">18</text>
<text x="262.8" y="79.9">17</text>
<text x="262.8" y="82.4">18</text>
<text x="359.9" y="79.9">1</text>
<text x="359.9" y="82.4">2</text>
<text x="152.9" y="85">3</text>
<text x="165.6" y="85">2</text>
<text x="209.5" y="85">19</text>
<text x="209.5" y="87.5">20</text>
<text x="262.8" y="85">19</text>
<text x="262.8" y="87.5">20</text>
<text x="209.5" y="90">21</text>
<text x="209.5" y="92.6">22</text>
<text x="262.8" y="90">21</text>
<text x="262.8" y="92.6">22</text>
<text x="295.2" y="119.2">1</text>
<text x="191" y="124.3">1</text>
<text x="295.2" y="121.8">2</text>
<text x="295.2" y="124.3">3</text>
<text x="191" y="126.9">2</text>
<text x="191" y="129.4">3</text>
<text x="191" y="131.9">4</text>
<text x="235.5" y="129.4">1</text>
<text x="235.5" y="131.9">2</text>
<text x="295.2" y="126.9">4</text>
<text x="295.2" y="129.4">5</text>
<text x="295.2" y="131.9">6</text>
<text x="191" y="134.5">5</text>
<text x="191" y="137">6</text>
<text x="235.5" y="134.5">3</text>
<text x="235.5" y="137">4</text>
<text x="295.2" y="134.5">7</text>
<text x="191" y="139.6">7</text>
<text x="191" y="142.1">8</text>
<text x="235.5" y="139.6">5</text>
<text x="235.5" y="142.1">6</text>
<text x="34.8" y="175.1">1</text>
<text x="34.8" y="177.7">2</text>
<text x="65.3" y="175.1">1</text>
<text x="65.3" y="177.7">2</text>
<text x="95.8" y="175.1">1</text>
<text x="95.8" y="177.7">2</text>
<text x="130.1" y="175.1">1</text>
<text x="130.1" y="177.7">2</text>
<text x="160.6" y="175.1">1</text>
<text x="160.6" y="177.7">2</text>
<text x="191" y="175.1">1</text>
<text x="191" y="177.7">2</text>
<text x="220.2" y="175.1">1</text>
<text x="220.2" y="177.7">2</text>
<text x="34.8" y="180.2">3</text>
<text x="34.8" y="182.7">4</text>
<text x="65.3" y="180.2">3</text>
<text x="65.3" y="182.7">4</text>
<text x="95.8" y="180.2">3</text>
<text x="95.8" y="182.7">4</text>
<text x="130.1" y="180.2">3</text>
<text x="130.1" y="182.7">4</text>
<text x="160.6" y="180.2">3</text>
<text x="220.2" y="180.2">3</text>
<text x="220.2" y="182.7">4</text>
<text x="220.2" y="185.3">5</text>
</g>
<g font-size="1.3" fill="#0f0f0f">
<text x="294.5" y="39.2">PWRKEY</text>
<text x="363.2" y="39.2">PWR_EN</text>
<text x="202" y="46.9">SDA1</text>
<text x="267.9" y="46.9">FSR_ADC</text>
<text x="290.7" y="46.9">RX2_MODEM</text>
<text x="202.1" y="49.4">SCL1</text>
<text x="203.6" y="51.9">IO6</text>
<text x="267.9" y="49.4">SOIL_ADC</text>
<text x="291" y="49.4">TX2_MODEM</text>
<text x="62.2" y="59.6">+12V_IN</text>
<text x="167.6" y="54.5">+5V</text>
<text x="196.9" y="57">E22_M0M1</text>
<text x="198.6" y="59.6">E22_AUX</text>
<text x="199.3" y="54.5">PWR_EN</text>
<text x="288.7" y="57">MODEM_RESET</text>
<text x="197.4" y="64.6">RX1_LORA</text>
<text x="197.7" y="62.1">TX1_LORA</text>
<text x="267.9" y="62.1">IO38</text>
<text x="202" y="67.2">SDA0</text>
<text x="47" y="74.8">GND</text>
<text x="74.9" y="74.8">+12V_F</text>
<text x="97.8" y="74.8">+12V</text>
<text x="193.4" y="77.3">MODEM_RESET</text>
<text x="202.1" y="74.8">SCL0</text>
<text x="267.9" y="77.3">IO48</text>
<text x="199.3" y="79.9">PWRKEY</text>
<text x="202.4" y="82.4">IO12</text>
<text x="267.9" y="79.9">IO47</text>
<text x="267.9" y="82.4">MPU_INT</text>
<text x="195.5" y="87.5">RX2_MODEM</text>
<text x="195.8" y="85">TX2_MODEM</text>
<text x="267.9" y="85">IO20</text>
<text x="267.9" y="87.5">IO19</text>
<text x="179.8" y="124.3">MPU_INT</text>
<text x="283.7" y="124.3">E22_AUX</text>
<text x="282" y="132">E22_M0M1</text>
<text x="282.5" y="126.9">RX1_LORA</text>
<text x="282.8" y="129.4">TX1_LORA</text>
<text x="147.3" y="134.5">LED5V_A</text>
<text x="183" y="134.5">SDA1</text>
<text x="183" y="137">SCL1</text>
<text x="227.4" y="137">SDA0</text>
<text x="227.5" y="134.5">SCL0</text>
<text x="282" y="134.5">E22_M0M1</text>
<text x="147.3" y="144.7">LED33_A</text>
<text x="279.5" y="168.8">SDA0</text>
<text x="294.8" y="168.8">SCL0</text>
<text x="179.6" y="177.7">FSR_ADC</text>
<text x="212.2" y="177.7">SDA0</text>
<text x="238.8" y="175.1">SDA0</text>
<text x="264.3" y="175.1">SCL0</text>
<text x="26.7" y="182.8">SDA0</text>
<text x="26.8" y="180.2">SCL0</text>
<text x="57.2" y="182.8">SDA0</text>
<text x="57.3" y="180.2">SCL0</text>
<text x="87.7" y="182.8">SDA0</text>
<text x="87.8" y="180.2">SCL0</text>
<text x="122" y="182.8">SDA0</text>
<text x="122.1" y="180.2">SCL0</text>
<text x="148.5" y="180.2">SOIL_ADC</text>
<text x="212.2" y="180.2">SCL0</text>
<text x="279.5" y="184">SDA1</text>
<text x="294.8" y="184">SCL1</text>
<text x="191" y="192.9">FSR_ADC</text>
<text x="235.4" y="195.5">FSR_ADC</text>
<text x="260.2" y="195.5">SOIL_ADC</text>
</g>
<g font-size="1" fill="#0000c2">
<text x="-.8" y="268">RESISTANCE r=0.05 a=F1.1 b=F1.2</text>
<text x="-.1" y="265.5">VOLTAGE v=12V</text>
<text x="12.4" y="265.5">p=J18.1 n=J18.2</text>
<text x="-.5" y="270.6">RESISTANCE r=0.3 a=D1.2 b=D1.1</text>
<text x="-.2" y="275.7">p=U1.2 n=U1.1</text>
<text x="-.1" y="273.1">p=J9.1 n=J9.2 f=J9.2 t=J9.3 v=5 gain=0.46</text>
<text x="12.4" y="275.7">f=U1.1 t=U1.3 v=3.3 gain=1</text>
<text x="-.8" y="280.7">e</text>
<text x="-.8" y="278.2">A</text>
<text x=".8" y="280.7">CURRENT i=2.0A f=J5.1 t=J5.2</text>
<text x=".9" y="278.2">f=J1.21 t=J1.22,J2.1,J2.21,J2.22 coupling=0.05</text>
<text x="-.6" y="285.8">CURRENT i=0.08A f=J13.1 t=J13.5</text>
<text x=".3" y="283.3">CURRENT i=0.15A f=J6.2 t=J6.1</text>
<text x="-.4" y="288.4">CURRENT i=0.012A f=R6.2 t=D3.1</text>
<text x="-.1" y="290.9">CURRENT i=0.004A f=J7.8 t=J7.7</text>
<text x="-.1" y="293.4">CURRENT i=0.003A f=J8.5 t=J8.6</text>
<text x="-.3" y="296">.1,J17.1,J15.1,J16.1 t=J11.2,J12.2,J14.2,J17.2,J15.2,J16.2 coupling=1</text>
</g>
</svg>
